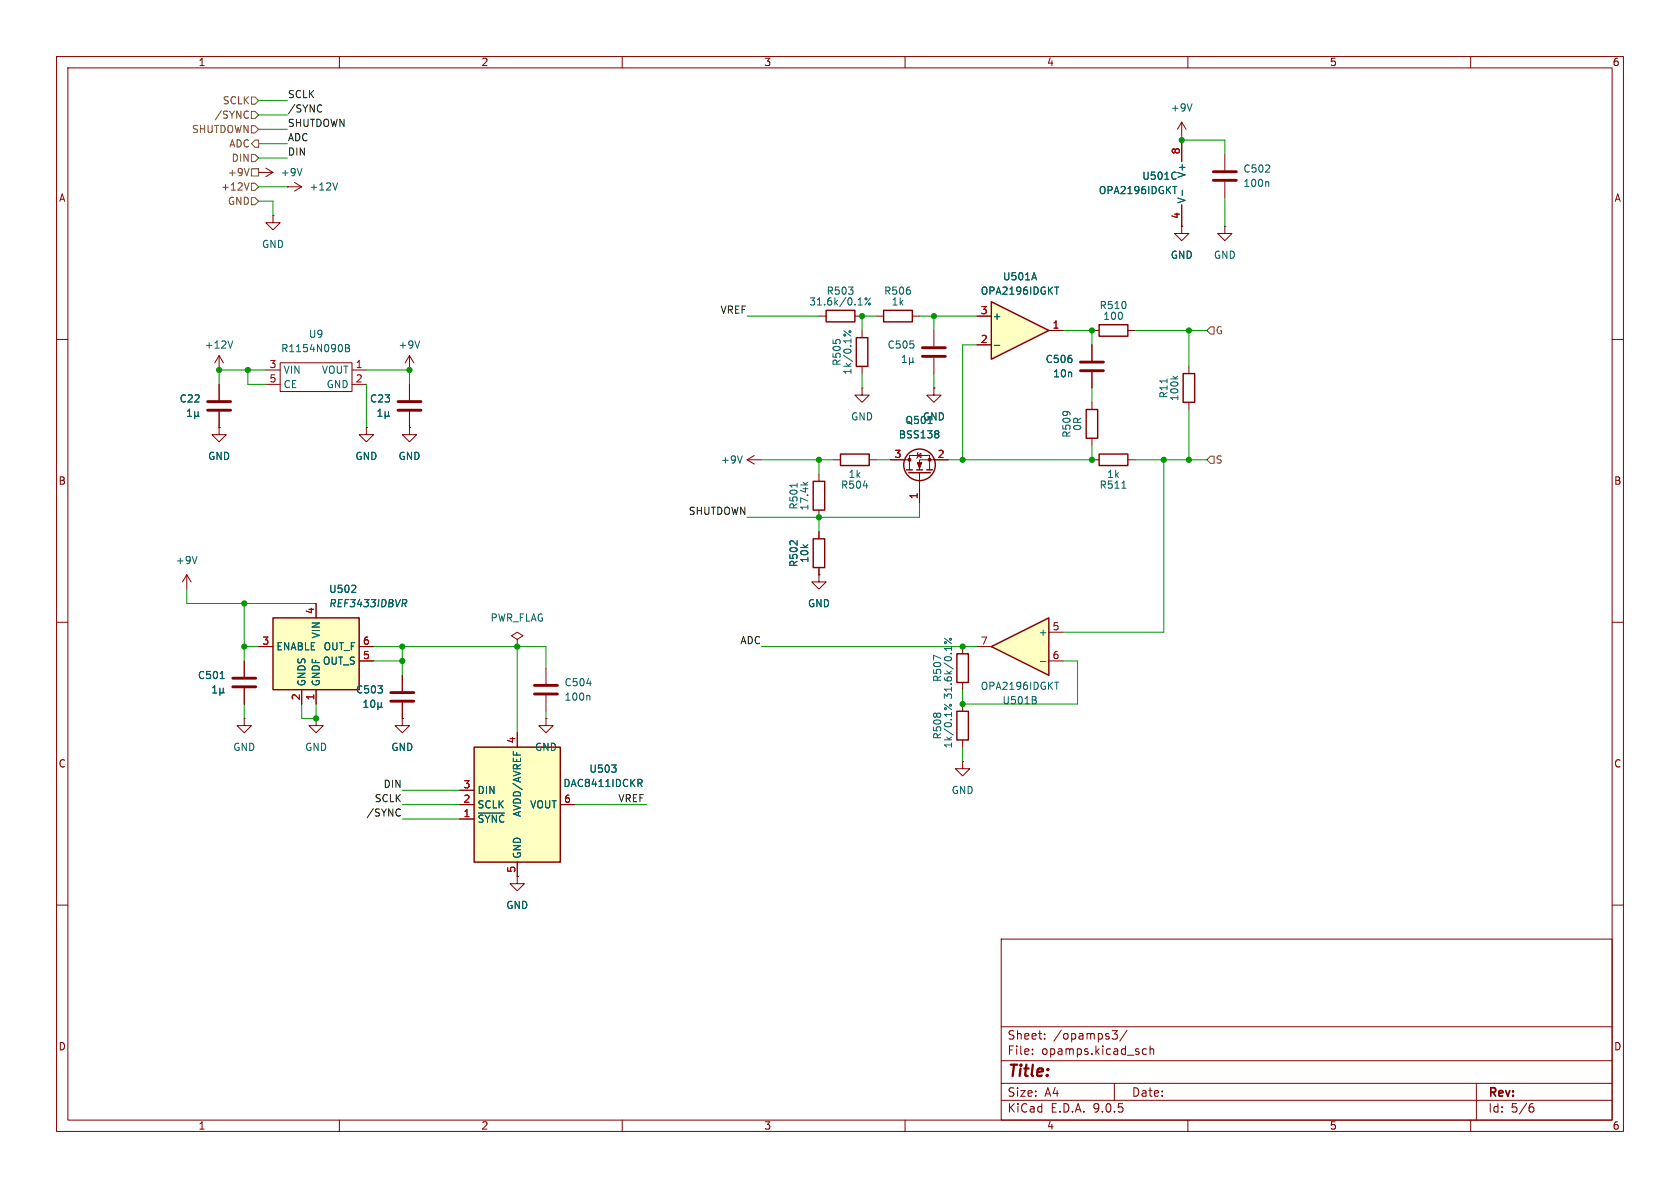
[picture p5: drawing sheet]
<svg xmlns="http://www.w3.org/2000/svg" width="297mm" height="210mm" viewBox="0 0 297 210" stroke-linecap="round" stroke-linejoin="round" font-family="sans-serif">
<g fill="none" stroke="#840000" stroke-width=".18">
<path d="M10 10h277v190h-277zM12 12h273v186h-273zM60 10v2M110 10v2M160 10v2M210 10v2M260 10v2M10 60h2M285 60h2M10 110h2M285 110h2M10 160h2"/>
<path d="M177 166h108v32h-108zM285 160h2M60 198v2M110 198v2M160 198v2M177 194.5h108M177 191.5h108M177 187.5h108M177 181.5h108M182.5 186.3v.1M182.5 185.5v.1M184.7 183.6v.1"/>
<path d="M184.7 182.8v.1M196.6 182.2h.9l-.5 .6 .5 .1v.7l-.3 .1-.5-.1M197 191.5v3M199.2 182.1l-1.2 2M202 186.1l.2 .3 .5-.1M202.7 185.5l-.5-.1-.2 .3M203.3 185.5l.2-.1 .4 .1 .1 .9M203.3 184.9v1.5M210 198v2M260 198v2M261 191.5v6.5M270.6 195.7h.4l.2 .3-.1 .5-.5 .1"/>
<path d="M271 195.1l-.4 .1"/>
</g>
<path d="M175.3 53.3l10.1 5.1-10.1 5.1z" fill="#ffffc2"/>
<path d="M175.3 53.3l10.1 5.1-10.1 5.1z" fill="none" stroke="#840000" stroke-width=".25"/>
<path d="M208.9 21.6l-.7 1.3M208.9 21.6l.8 1.3M208.9 21.6v2.5M172.7 55.9h2.6M185.4 58.4h2.6M172.7 61h2.6" fill="none" stroke="#840000" stroke-width=".18"/>
<path d="M210.7 18.4l-.4 1.2M182.8 48.2l.4 1.3M186.4 50.7h.8M175.8 61.1h1" fill="none" stroke="#006464" stroke-width=".18"/>
<path d="M48.3 109.2h15.2v12.7h-15.2z" fill="#ffffc2"/>
<path d="M146 54.9h5.1v2h-5.1zM151.4 59.7h2v5.1h-2zM156.2 54.9h5.1v2h-5.1zM194.3 57.4h5.1v2h-5.1zM192 72.4h2.1v5.1h-2.1zM48.3 109.2h15.2v12.7h-15.2z" fill="none" stroke="#840000" stroke-width=".25"/>
<g fill="none" stroke="#840000" stroke-width=".18">
<path d="M208.9 24.8v3.8M208.9 36.2v3.8M144.8 55.9h1.2M151.1 55.9h1.3M152.4 58.4v1.3M154.9 55.9h1.3M161.3 55.9h1.3M165.1 58.4v2.8M193 58.4h1.3M199.4 58.4h1.3M47 65.4h2.5M47 67.9h2.5"/>
<path d="M49.5 64.1h12.7v5.1h-12.7zM62.2 65.4h2.6M62.2 67.9h2.6M72.4 62.9l-.8 1.2M72.4 62.9l.8 1.2M72.4 62.9v2.5M152.4 64.8v1.2M165.1 68.6v1.3h1.3l-1.3 1.2-1.3-1.2h1.3M165.1 68.6h.1M165.1 63.2v2.8M193 61v2.8M193 65.8v2.8"/>
<path d="M193 71.1v1.3M193 77.5v1.2M43.2 116.8v2.8M45.7 114.3h2.6M55.9 106.7v2.5M63.5 114.3h2.5M63.5 116.8h2.5M71.1 119.4v2.8M91.4 113l1.1-.6-1.1-.6-1 .6 1 .6v1.3M91.4 114.3h.1M96.5 118.1v2.8M43.2 127v1.3h1.2l-1.2 1.2-1.3-1.2h1.3"/>
<path d="M43.2 127h.1M43.2 121.7v2.8M53.3 121.9v2.6M55.9 127v1.3h1.2l-1.2 1.2-1.3-1.2h1.3M55.9 127h.1M55.9 121.9v2.6M71.1 124.2v2.8M96.5 122.9v2.8"/>
</g>
<g fill="none" stroke="#006464" stroke-width=".18">
<path d="M207.3 33h.7M207.9 30.5h.1M207.9 31.6h.1M209 33.6v1M149.2 58.5l1.2 .9M151.7 53.9h.7M153.9 52.6l-1 1.3M61.1 60.9h.4l.2 .2-.2 .4 .2 .1 .1 .3-.2 .3h-.5zM61.1 61.5h.4M74.2 60.3l-.4 1.2M159.5 64.1h.7M159.5 63.2l.4-.4v1.3"/>
<path d="M160.8 63.9l.2 .2h.2l.2-.2M160.8 63.2v1.3M161.4 63.9l.2 .2M161.4 63.2v.7M38.9 120h.8M62.1 104.7h.8M62.8 103.6v.4M71.2 106h.5l.2 .1v.3l-.3 .3M71.4 106.7l.4 .6M37.6 122.5h.7M37.6 121.6l.4-.4v1.3M38.9 122.3l.1 .2h.3l.2-.2"/>
<path d="M38.9 121.7v1.2M39.5 122.3l.2 .2M39.5 121.7v.6M64.3 125h.8M64.3 124.1l.4-.3v1.2M65.7 123.8h.1a.68 .68 0 0 1 .5 .6 .68 .68 0 0 1-.5 .6 .84 .84 0 0 1-.1-1.2zM66.8 124.9l.2 .1h.2l.2-.1M66.8 124.2v1.3M67.4 124.9l.2 .1M67.4 124.2v.7M103.7 120.8h.8M104.1 122.9l.2 .2v.7"/>
<circle cx="149.4" cy="59.2" r=".18"/>
<circle cx="150.3" cy="58.6" r=".18"/>
<circle cx="153.1" cy="52.8" r=".18"/>
<circle cx="153.7" cy="53.7" r=".18"/>
</g>
<path d="M163.1 61.5h4M163.1 63h4M191 64h4.1M191 65.5h4.1M41.1 119.9h4.1M41.1 121.4h4.1M69.1 122.4h4.1M69.1 124h4.1M94.5 121.2h4.1M94.5 122.7h4.1" fill="none" stroke="#840000" stroke-width=".51"/>
<path d="M175.3 114.3l10.1-5.1v10.2z" fill="#ffffc2"/>
<g fill="none" stroke="#840000" stroke-width=".25">
<path d="M209.2 66h2v5.1h-2zM143.8 95.3h2v5h-2zM143.8 85.1h2v5.1h-2zM148.6 80.3h5.1v2h-5.1zM160.3 83.1h1M160.7 83.6h3.8M162.1 83.1h1M163.8 83.1h1M194.3 80.3h5.1v2h-5.1zM169.2 115.6h2v5.1h-2zM175.3 114.3l10.1-5.1v10.2zM169.2 125.7h2v5.1h-2z"/>
<circle cx="162.6" cy="82.2" r="2.79"/>
</g>
<g fill="none" stroke="#840000" stroke-width=".18">
<path d="M216.5 27.3v2.8M216.5 32.1v2.8M208.9 40v1.3h1.3l-1.3 1.2-1.3-1.2h1.3M208.9 40h.1M216.5 40v1.3h1.3l-1.3 1.2-1.2-1.2h1.2M216.5 40h.1M152.4 68.6v1.3h1.3l-1.3 1.2-1.3-1.2h1.3M152.4 68.6h.1M210.2 64.8v1.2M210.2 71.1v1.3M132.1 81.3h2.5M132.1 81.3l1.2 .7"/>
<path d="M133.3 80.5l-1.2 .8M144.8 83.8v1.3M144.8 90.2v1.2M144.8 94v1.3M147.3 81.3h1.3M153.7 81.3h1.2M157.5 81.3h3.3M160.8 83.1v-2.6h3.5v2.6M162.2 80.5l.6-.4v.8zM162.3 80l-.1 .1v.8l-.1 .1M162.6 83.6v5.3M167.6 81.3h-5v1.8"/>
<path d="M193 81.3h1.3M199.4 81.3h1.3M33 101.6l-.7 1.3M33 101.6l.8 1.3M33 101.6v2.5M144.8 101.6v1.3h1.2l-1.2 1.2-1.3-1.2h1.3M144.8 101.6h.1M144.8 100.3v1.3M170.2 114.3v1.3M172.7 114.3h2.6M185.4 111.8h2.6M185.4 116.8h2.6"/>
<path d="M71.1 127v1.3h1.3l-1.3 1.2-1.3-1.2h1.3M71.1 127h.1M96.5 127v1.3h1.3l-1.3 1.2-1.3-1.2h1.3M96.5 127h.1M170.2 134.6v1.3h1.2l-1.2 1.3-1.3-1.3h1.3M170.2 134.6h.1M170.2 120.7v1.2M170.2 124.5v1.2M170.2 130.8v1.3M91.4 154.9v1.3h1.3l-1.3 1.3-1.2-1.3h1.2M91.4 154.9h.1"/>
</g>
<g fill="none" stroke="#006464" stroke-width=".18">
<path d="M224.1 32.1l.2 .2v.7M165.7 76.1l.3 .3-.3 .3 .3 .2v.3l-.3 .2M206.3 67v.7M207.4 66.5l.5 .5M208.2 66.5l-.5 .4M34.8 98.4l-.4 1.2M131.2 80.6l-.4 1.3M140.9 85.4v.7M142 85.2l.5 .5M142.8 85.2l-.5 .4M152.6 85.9h.8M198.3 86.3h.8"/>
<path d="M166.3 116.4l-1.3-.6v.9M166.9 112.8l1.3 1M168.2 114.3v.7M183.9 116.9h1M166.9 124.5l1.3 1M182.9 123.7l.3 .3v.3l-.2 .1M183 123.2l.2 .2-.2 .3M186.4 120.6h.8"/>
<circle cx="167.1" cy="113.6" r=".18"/>
<circle cx="168" cy="113" r=".18"/>
<circle cx="167.1" cy="125.3" r=".18"/>
<circle cx="168" cy="124.7" r=".18"/>
</g>
<g fill="#840000" stroke="#840000" stroke-width=".18">
<path d="M162.2 81.8h.7l-.3 1z"/>
<circle cx="160.8" cy="81.3" r=".25"/>
<circle cx="164.3" cy="81.3" r=".25"/>
</g>
<path d="M214.5 30.4h4.1M214.5 31.9h4.1" fill="none" stroke="#840000" stroke-width=".51"/>
<path d="M83.8 132.1h15.3v20.3h-15.3z" fill="#ffffc2"/>
<path d="M83.8 132.1h15.3v20.3h-15.3z" fill="none" stroke="#840000" stroke-width=".25"/>
<g fill="none" stroke="#840000" stroke-width=".18">
<path d="M45.7 30.5h.1M45.7 30.5h2.6M47 29.7l1.3 .8M48.3 38.1v1.3h1.2l-1.2 1.2-1.3-1.2h1.3M48.3 38.1h.1M48.3 30.5l-1.3 .7M50.8 33h.1M50.8 33h2.5M52.1 32.3l1.2 .7M53.3 33l-1.2 .8M208.9 24.8v3.8M208.9 36.2v3.8"/>
<path d="M172.7 55.9h2.6M185.4 58.4h2.6M208.9 40h.1M38.7 75.6v1.2h1.3l-1.3 1.3-1.2-1.3h1.2M38.7 75.6h.1M38.7 62.9l-.7 1.2M38.7 62.9l.8 1.2M38.7 62.9v2.5M38.7 67.9v2.8M38.7 72.8v2.8M64.8 75.6v1.2h1.2l-1.2 1.3-1.3-1.3h1.3M64.8 75.6h.1"/>
<path d="M72.4 75.6v1.2h1.3l-1.3 1.3-1.3-1.3h1.3M72.4 75.6h.1M72.4 67.9v2.8M72.4 72.8v2.8M165.1 68.6h.1M172.7 61h2.6M193 61v2.8M193 65.8v2.8M144.8 94v1.3M157.5 81.3h2.5M162.6 86.4v2.5M165.1 81.3h2.5"/>
<path d="M43.2 116.8v2.8M45.7 114.3h2.6M55.9 106.7v2.5M63.5 114.3h2.5M63.5 116.8h2.5M71.1 119.4v2.8M144.8 101.6h.1M144.8 100.3v1.3M43.2 121.7v2.8M53.3 121.9v2.6M55.9 121.9v2.6M71.1 127h.1"/>
<path d="M71.1 124.2v2.8M81.3 139.7h2.5M91.4 129.5v2.6M96.5 127h.1M81.3 142.2h2.5M81.3 144.8h2.5M91.4 154.9h.1M91.4 152.4v2.5M99.1 142.2h2.5"/>
</g>
<g fill="none" stroke="#006464" stroke-width=".18">
<path d="M53.4 29.8l-.4 1.3M59.7 32.3l-.4 1.3M207.3 33h.7M207.9 30.5h.1M207.9 31.6h.1M209 33.6v1M182.8 48.2l.4 1.3M186.4 50.7h.8M33.2 73.6h.7M33.2 72.7l.3-.4v1.3M34.4 73.4l.2 .2h.2l.2-.2M34.4 72.8v1.2"/>
<path d="M35 73.4l.2 .2M35 72.8v.6M41.2 60.3l-.5 1.2M66.8 73.6h.7M66.8 72.7l.4-.4v1.3M68.1 73.4l.2 .2h.2l.2-.2M68.1 72.8v1.2M68.7 73.4l.2 .2M68.7 72.8v.6M165.7 76.1l.3 .3-.3 .3 .3 .2v.3l-.3 .2M175.8 61.1h1M38.9 120h.8"/>
<path d="M62.1 104.7h.8M62.8 103.6v.4M71.2 106h.5l.2 .1v.3l-.3 .3M71.4 106.7l.4 .6M37.6 122.5h.7M37.6 121.6l.4-.4v1.3M38.9 122.3l.1 .2h.3l.2-.2M38.9 121.7v1.2M39.5 122.3l.2 .2M39.5 121.7v.6M64.3 125h.8M64.3 124.1l.4-.3v1.2"/>
<path d="M65.7 123.8h.1a.68 .68 0 0 1 .5 .6 .68 .68 0 0 1-.5 .6 .84 .84 0 0 1-.1-1.2zM66.8 124.9l.2 .1h.2l.2-.1M66.8 124.2v1.3M67.4 124.9l.2 .1M67.4 124.2v.7M108.1 135.2h.8l-.4 .5M108.9 135.8v.6M112.8 137.8h.5l.2 .2-.1 .4h-.6M113.1 138.4l.4 .6M84.6 143.7h4.6"/>
</g>
<path d="M36.7 71h4.1M36.7 72.5h4.1M70.4 71h4M70.4 72.5h4" fill="none" stroke="#840000" stroke-width=".51"/>
<g fill="none" stroke="#725600" stroke-width=".18">
<path d="M43.7 19.6l.2 .2M44.4 19.7h.7l.6 .6-.6 .7h-.7zM44.4 17.1h.7l.6 .7-.6 .6h-.7zM43.9 20.8l-.2 .1M44 29.8l-.4 1.3M44 32.3l-.4 1.3M44.4 22.2h.7l.6 .7-.6 .6h-.7zM44.4 29.8h1.3v1.3h-1.3zM44.4 25.4l.7-.6h.6v1.2h-.6zM44.4 27.3h.7l.6 .6-.6 .7h-.7zM44.4 34.9h.7l.6 .7-.6 .6h-.7zM44.4 32.4h.7l.6 .6-.6 .7h-.7z"/>
<path d="M214 57.8h.6v1.3h-.6l-.6-.7zM214 80.6h.6v1.3h-.6l-.6-.6z"/>
</g>
<path d="M56.6 18.5l.3 .2M56.9 19.7l-.3 .1M70.5 143l.3 .1M70.8 144.1l-.3 .2" fill="none" stroke="#0f0f0f" stroke-width=".18"/>
<g fill="none" stroke="#009600" stroke-width=".18">
<path d="M45.7 17.8h5.1M45.7 35.6h2.6v2.5M45.7 20.3h5.1M45.7 22.9h5.1M45.7 33h5.1M45.7 25.4h5.1M45.7 27.9h5.1M208.9 24.1v.7h7.6v2.5M216.5 34.9v5.1M132.1 55.9h12.7M154.9 55.9h-2.5v2.5M162.6 55.9h10.1"/>
<path d="M165.1 55.9v2.5M188 58.4h5v2.6M200.7 58.4h12.7M210.2 58.4v6.4M43.8 65.4v2.5h3.2M47 65.4h-8.3v2.5M64.8 65.4h7.6v2.5M64.8 67.9v7.7M152.4 66v2.6M165.1 66v2.6M172.7 61h-2.5v20.3M193 78.7v2.6h-25.4"/>
<path d="M193 68.6v2.5M210.2 72.4v8.9M134.6 81.3h12.7M144.8 81.3v2.5M144.8 91.4v2.6M154.9 81.3h2.6M162.6 88.9v2.5h-30.5M200.7 81.3h12.7M205.7 81.3v30.5h-17.7M33 104.1v2.6h22.9M43.2 114.3h2.5M43.2 106.7v10.1"/>
<path d="M66 114.3h30.5v3.8M66 116.8h5.1M71.1 114.3v5.1M91.4 114.3v15.2M134.6 114.3h38.1M188 116.8h2.5v7.7h-20.3v-2.6M43.2 124.5v2.5M53.3 124.5v2.5h2.6v-2.5M71.1 139.7h10.2M96.5 125.7v1.3M170.2 132.1v2.5M71.1 144.8h10.2"/>
<path d="M71.1 142.2h10.2M101.6 142.2h12.7"/>
</g>
<g fill="#009600" stroke="#009600" stroke-width=".18">
<circle cx="38.7" cy="65.4" r=".46"/>
<circle cx="43.8" cy="65.4" r=".46"/>
<circle cx="72.4" cy="65.4" r=".46"/>
<circle cx="170.2" cy="81.3" r=".46"/>
<circle cx="193" cy="58.4" r=".46"/>
<circle cx="152.4" cy="55.9" r=".46"/>
<circle cx="165.1" cy="55.9" r=".46"/>
<circle cx="208.9" cy="24.8" r=".46"/>
<circle cx="210.2" cy="81.3" r=".46"/>
<circle cx="210.2" cy="58.4" r=".46"/>
<circle cx="144.8" cy="81.3" r=".46"/>
<circle cx="205.7" cy="81.3" r=".46"/>
<circle cx="193" cy="81.3" r=".46"/>
<circle cx="170.2" cy="124.5" r=".46"/>
<circle cx="170.2" cy="114.3" r=".46"/>
<circle cx="144.8" cy="91.4" r=".46"/>
<circle cx="43.2" cy="106.7" r=".46"/>
<circle cx="43.2" cy="114.3" r=".46"/>
<circle cx="55.9" cy="127" r=".46"/>
<circle cx="71.1" cy="116.8" r=".46"/>
<circle cx="91.4" cy="114.3" r=".46"/>
<circle cx="71.1" cy="114.3" r=".46"/>
</g>
<text font-size="2.8" fill="#840000" x="178" y="190.9">Title:</text>
<g font-size="2.1" fill="#840000">
<text x="178" y="184">Sheet:</text>
<text x="186.2" y="184">/opamps3/</text>
<text x="178" y="186.7">File:</text>
<text x="184.1" y="186.7">opamps.kicad_sch</text>
<text x="178" y="196.9">KiCad</text>
<text x="178" y="194.1">Size:</text>
<text x="184.7" y="194.1">A4</text>
<text x="185.7" y="196.9">E.D.A.</text>
<text x="193.3" y="196.9">9.0.5</text>
<text x="200" y="194.1">Date:</text>
<text x="263" y="194.3">Rev:</text>
<text x="263" y="196.9">Id:</text>
<text x="267.1" y="196.9">5/6</text>
</g>
<g font-size="1.8" fill="#840000">
<text x="35" y="11.9">1</text>
<text x="85" y="11.9">2</text>
<text x="135" y="11.9">3</text>
<text x="185" y="11.9">4</text>
<text x="235" y="11.9">5</text>
<text x="285" y="11.9">6</text>
<text x="10.3" y="35.9">A</text>
<text x="285.3" y="35.9">A</text>
<text x="10.3" y="85.9">B</text>
<text x="285.3" y="85.9">B</text>
<text x="10.3" y="135.9">C</text>
<text x="285.3" y="135.9">C</text>
<text x="10.3" y="185.9">D</text>
<text x="285.3" y="185.9">D</text>
<text x="35" y="199.9">1</text>
<text x="85" y="199.9">2</text>
<text x="135" y="199.9">3</text>
<text x="185" y="199.9">4</text>
<text x="235" y="199.9">5</text>
<text x="285" y="199.9">6</text>
</g>
<g font-size="1.8" fill="#0f0f0f">
<text x="50.8" y="17.4">SCLK</text>
<text x="50.8" y="20">/SYNC</text>
<text x="50.8" y="22.5">SHUTDOWN</text>
<text x="50.8" y="25.1">ADC</text>
<text x="50.8" y="27.6">DIN</text>
<text x="127.3" y="55.5">VREF</text>
<text x="121.7" y="91.1">SHUTDOWN</text>
<text x="130.8" y="114">ADC</text>
<text x="66.1" y="141.9">SCLK</text>
<text x="67.7" y="139.4">DIN</text>
<text x="109.2" y="141.9">VREF</text>
<text x="64.7" y="144.4">/SYNC</text>
</g>
<g font-size="1.8" fill="#725600">
<text x="33.8" y="23.7">SHUTDOWN</text>
<text x="37.8" y="21.2">/SYNC</text>
<text x="39.3" y="18.6">SCLK</text>
<text x="40.4" y="26.3">ADC</text>
<text x="40.9" y="28.8">DIN</text>
<text x="39" y="33.9">+12V</text>
<text x="40.2" y="31.3">+9V</text>
<text x="40.2" y="36.4">GND</text>
<text x="214.8" y="59.3">G</text>
<text x="214.8" y="82.1">S</text>
</g>
<g font-size="1.8" fill="#006464">
<text x="206.9" y="19.9">+9V</text>
<text x="49.5" y="31.3">+9V</text>
<text x="54.6" y="33.9">+12V</text>
<text x="194.2" y="34.5">OPA2196IDGKT</text>
<text x="201.8" y="32">U501C</text>
<text x="209.8" y="31.6" transform="rotate(-90 209.8 31.6)">V+</text>
<text x="219.7" y="30.7">C502</text>
<text x="219.7" y="33.2">100n</text>
<text x="209.8" y="36.1" transform="rotate(-90 209.8 36.1)">V-</text>
<text x="46.2" y="44">GND</text>
<text x="206.9" y="45.9">GND</text>
<text x="214.5" y="45.9">GND</text>
<text x="146" y="52.3">R503</text>
<text x="156.2" y="52.3">R506</text>
<text x="173.3" y="52.3">OPA2196IDGKT</text>
<text x="177.2" y="49.8">U501A</text>
<text x="54.5" y="59.9">U9</text>
<text x="143" y="54.2">31.6k/0.1%</text>
<text x="157.5" y="54.2">1k</text>
<text x="175.4" y="56.7">+</text>
<text x="194.3" y="54.8">R510</text>
<text x="194.9" y="56.7">100</text>
<text x="36.1" y="61.8">+12V</text>
<text x="49.6" y="62.5">R1154N090B</text>
<text x="70.4" y="61.8">+9V</text>
<text x="148.8" y="64.8" transform="rotate(-90 148.8 64.8)">R505</text>
<text x="156.8" y="61.8">C505</text>
<text x="184.8" y="64.4">C506</text>
<text x="31.7" y="71.3">C22</text>
<text x="50" y="66.3">VIN</text>
<text x="50" y="68.8">CE</text>
<text x="56.8" y="66.3">VOUT</text>
<text x="57.6" y="68.8">GND</text>
<text x="65.3" y="71.3">C23</text>
<text x="150.7" y="66.4" transform="rotate(-90 150.7 66.4)">1k/0.1%</text>
<text x="186.1" y="66.9">10n</text>
<text x="206.6" y="70.5" transform="rotate(-90 206.6 70.5)">R11</text>
<text x="208.5" y="71" transform="rotate(-90 208.5 71)">100k</text>
<text x="150.4" y="74.5">GND</text>
<text x="158.8" y="77.7">BSS138</text>
<text x="160" y="75.2">Q501</text>
<text x="163.1" y="74.5">GND</text>
<text x="189.5" y="77.5" transform="rotate(-90 189.5 77.5)">R509</text>
<text x="191.4" y="76.3" transform="rotate(-90 191.4 76.3)">0R</text>
<text x="36.7" y="81.5">GND</text>
<text x="62.7" y="81.5">GND</text>
<text x="70.4" y="81.5">GND</text>
<text x="127.4" y="82.1">+9V</text>
<text x="148.6" y="86.6">R504</text>
<text x="149.9" y="84.7">1k</text>
<text x="194.3" y="86.6">R511</text>
<text x="195.6" y="84.7">1k</text>
<text x="141.2" y="90.2" transform="rotate(-90 141.2 90.2)">R501</text>
<text x="143.1" y="90.4" transform="rotate(-90 143.1 90.4)">17.4k</text>
<text x="31" y="99.9">+9V</text>
<text x="141.2" y="100.3" transform="rotate(-90 141.2 100.3)">R502</text>
<text x="143.1" y="99.6" transform="rotate(-90 143.1 99.6)">10k</text>
<text x="58.1" y="105">U502</text>
<text x="58.1" y="107.5">REF3433IDBVR</text>
<text x="142.7" y="107.5">GND</text>
<text x="56.7" y="113" transform="rotate(-90 56.7 113)">VIN</text>
<text x="86.6" y="110.1">PWR_FLAG</text>
<text x="183.5" y="112.6">+</text>
<text x="48.8" y="115.2">ENABLE</text>
<text x="57" y="117.7">OUT_S</text>
<text x="57.1" y="115.2">OUT_F</text>
<text x="34.9" y="120.2">C501</text>
<text x="54.2" y="121.4" transform="rotate(-90 54.2 121.4)">GNDS</text>
<text x="56.7" y="121.4" transform="rotate(-90 56.7 121.4)">GNDF</text>
<text x="62.8" y="122.8">C503</text>
<text x="99.7" y="121.5">C504</text>
<text x="99.7" y="124.1">100n</text>
<text x="166.6" y="120.7" transform="rotate(-90 166.6 120.7)">R507</text>
<text x="168.5" y="123.7" transform="rotate(-90 168.5 123.7)">31.6k/0.1%</text>
<text x="173.3" y="122.1">OPA2196IDGKT</text>
<text x="177.1" y="124.7">U501B</text>
<text x="166.6" y="130.8" transform="rotate(-90 166.6 130.8)">R508</text>
<text x="41.1" y="132.9">GND</text>
<text x="53.8" y="132.9">GND</text>
<text x="69.1" y="132.9">GND</text>
<text x="94.5" y="132.9">GND</text>
<text x="104.1" y="136.8">U503</text>
<text x="168.5" y="132.4" transform="rotate(-90 168.5 132.4)">1k/0.1%</text>
<text x="84.3" y="140.6">DIN</text>
<text x="84.3" y="143.1">SCLK</text>
<text x="93.6" y="143.1">VOUT</text>
<text x="99.5" y="139.3">DAC8411IDCKR</text>
<text x="168.1" y="140.6">GND</text>
<text x="84.3" y="145.6">~{SYNC}</text>
<text x="92.3" y="144.5" transform="rotate(-90 92.3 144.5)">AVDD/AVREF</text>
<text x="92.3" y="151.9" transform="rotate(-90 92.3 151.9)">GND</text>
<text x="89.4" y="160.9">GND</text>
</g>
<g font-size="1.8" fill="#a90000">
<text x="208.7" y="27.4" transform="rotate(-90 208.7 27.4)">8</text>
<text x="208.7" y="38.8" transform="rotate(-90 208.7 38.8)">4</text>
<text x="173.3" y="55.6">3</text>
<text x="186" y="58.2">1</text>
<text x="47.6" y="65.2">3</text>
<text x="62.8" y="65.2">1</text>
<text x="173.3" y="60.7">2</text>
<text x="47.6" y="67.7">5</text>
<text x="62.8" y="67.7">2</text>
<text x="158" y="81">3</text>
<text x="165.7" y="81">2</text>
<text x="162.3" y="88.3" transform="rotate(-90 162.3 88.3)">1</text>
<text x="55.6" y="108.7" transform="rotate(-90 55.6 108.7)">4</text>
<text x="186" y="111.5">5</text>
<text x="46.3" y="114">3</text>
<text x="64.1" y="114">6</text>
<text x="64.1" y="116.6">5</text>
<text x="173.3" y="114">7</text>
<text x="186" y="116.6">6</text>
<text x="53.1" y="123.9" transform="rotate(-90 53.1 123.9)">2</text>
<text x="55.6" y="123.9" transform="rotate(-90 55.6 123.9)">1</text>
<text x="91.2" y="131.5" transform="rotate(-90 91.2 131.5)">4</text>
<text x="81.8" y="139.4">3</text>
<text x="81.8" y="142">2</text>
<text x="99.6" y="142">6</text>
<text x="81.8" y="144.5">1</text>
<text x="91.2" y="154.4" transform="rotate(-90 91.2 154.4)">5</text>
</g>
</svg>
